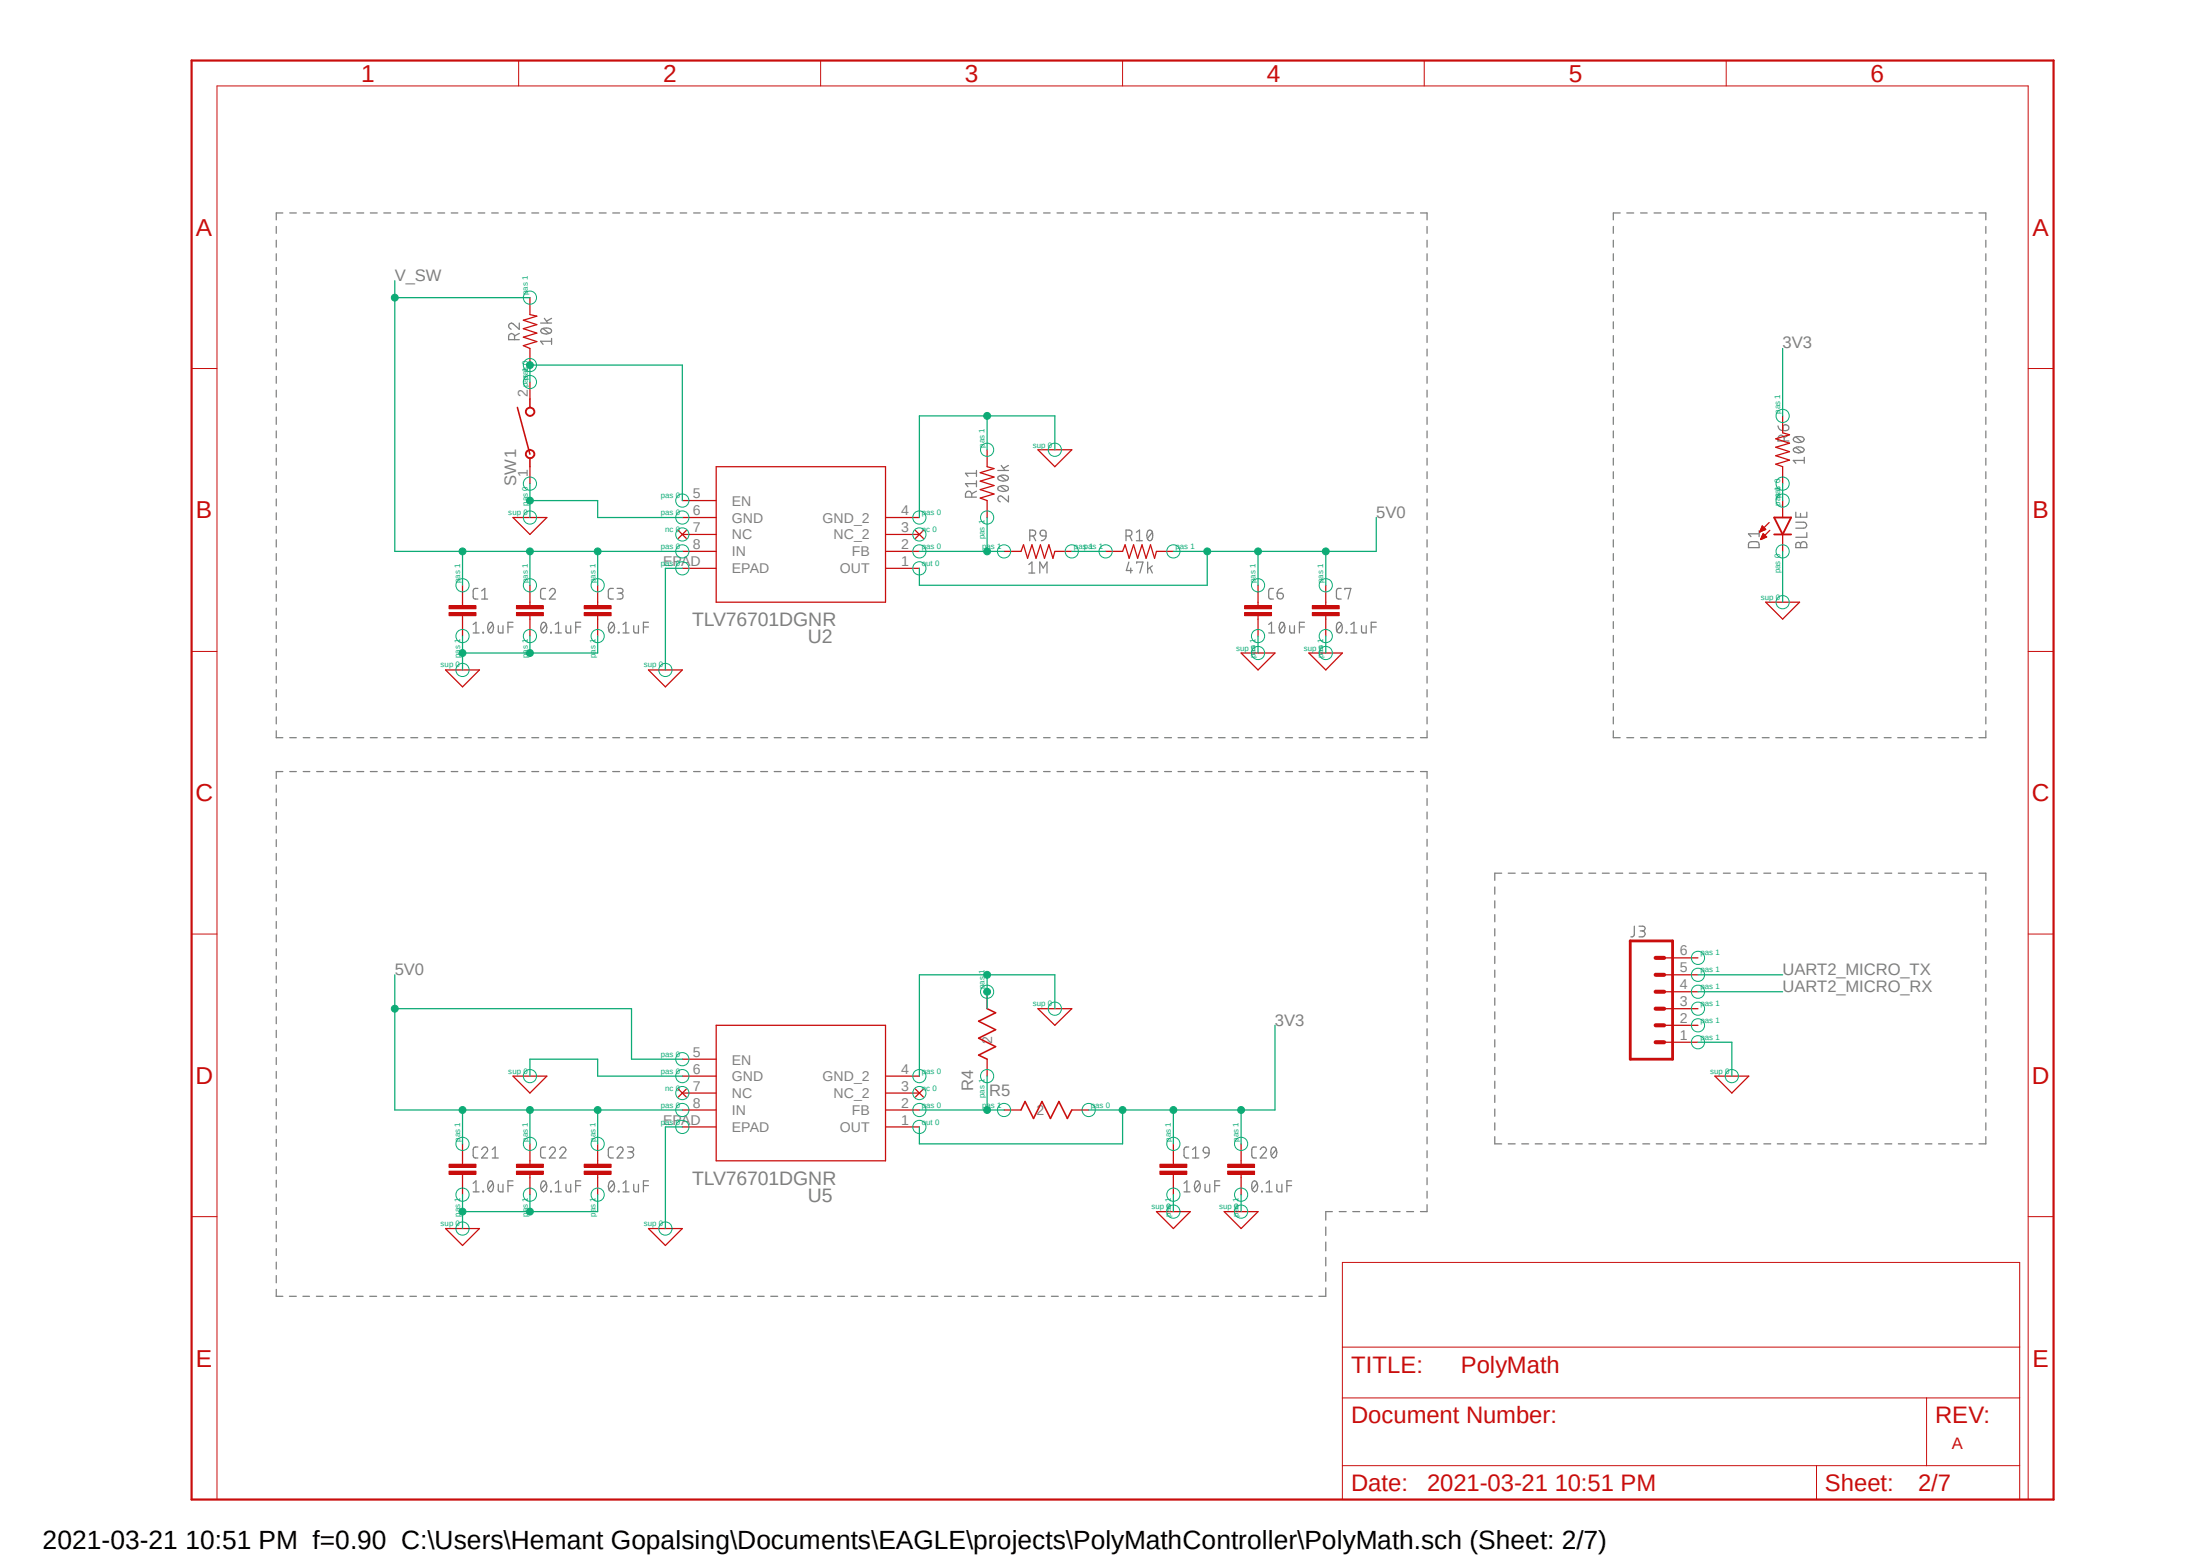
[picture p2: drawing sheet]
<svg xmlns="http://www.w3.org/2000/svg" width="297mm" height="210mm" viewBox="0 0 297 210" stroke-linecap="round" stroke-linejoin="round" font-family="sans-serif">
<path d="M25.4 7.9l252.2 195M277.6 7.9l-252.2 195" fill="none" stroke="#fff" stroke-width=".14"/>
<g fill="none" stroke="#808080" stroke-width=".17">
<path d="M69.5 45.8v-.4a.4 .4 0 0 0-.4-.4 .4 .4 0 0 0-.4 .4v.4h1.4M70.1 43.6v.8l-.8-.7a.41 .41 0 0 0-.6 .2 .41 .41 0 0 0 .3 .5M70.1 45l-.6 .3M73 43.6h1.5M73.2 44.4l.2-.1a.86 .86 0 0 1 1.1 .4 .86 .86 0 0 1-1.5 0zM73.3 44.4l.8 .6M73.5 43l.5 .6M74.5 46.1h-1.5l.3 .4M74.5 45.7v.8M74.5 43l-.7 .3M240 57.5a.65 .65 0 0 0 .7 .6M240.7 57.5a.4 .4 0 0 1 .7 0 .4 .4 0 0 1-.3 .6h-.4z"/>
<path d="M240.9 59.5v-.4a.42 .42 0 0 0-.4-.4 .42 .42 0 0 0-.5 .4v.4h1.5M241.5 58.7l-.6 .4M242.1 59.1a1.19 1.19 0 0 1 1.4 0l.1 .2a.86 .86 0 0 1-1.5 0zM242.4 59l.8 .6M64.5 79.4l-.5 .1a1.47 1.47 0 0 0-.1 1.2l.3 .2h.3M65 79.8l.4-.4v1.5M73.7 79.4l-.5 .1-.2 .3v.9l.7 .2M74.2 79.8a.41 .41 0 0 1 .5-.4 .41 .41 0 0 1 .2 .7l-.7 .8h.8M82.8 79.4l-.5 .1-.2 .3 .1 .9 .6 .2M83.3 79.4h.5a.32 .32 0 0 1 .3 .3 .32 .32 0 0 1-.3 .4h-.3M131.2 67.1v-.4a.43 .43 0 0 0-.4-.4 .43 .43 0 0 0-.5 .4v.4h1.5M131.8 66.3l-.6 .3"/>
<path d="M131.8 65.3h-1.5l.4 .4M131.8 63.5v.8M131.8 64.9v.8M131.8 63.9h-1.5l.4 .4M134.7 63.5h1.4M134.7 65.7h.2a1.14 1.14 0 0 1 1.2 0v.3a.67 .67 0 0 1-.9 .3l-.5-.2zM134.7 64.3a1.19 1.19 0 0 1 1.4 0v.2a.82 .82 0 0 1-1.4 0zM135 65.6l.8 .7M135 64.2l.8 .7M135.2 62.8l.5 .7M136.1 66.9v.8l-.8-.6a.39 .39 0 0 0-.6 .1 .39 .39 0 0 0 .3 .5M136.1 62.8l-.6 .4"/>
<path d="M138.9 76.2l.4-.3v1.4M138.9 77.3h.8M139 72.3h.4a.4 .4 0 0 0 .4-.4 .4 .4 0 0 0-.4-.4h-.4v1.5M139.5 72.3l.3 .7M140.4 77.3v-1.4l.4 .8 .6-.8v1.4M140.5 71.7a.42 .42 0 0 1 .4-.1 .42 .42 0 0 1 .3 .3v.4h-.5a.41 .41 0 0 1-.2-.6zM141.2 72.3a.65 .65 0 0 1-.6 .7M152 72.3h.4a.4 .4 0 0 0 .4-.4 .4 .4 0 0 0-.4-.4h-.4v1.5M152.4 75.9l-.3 1.1h.8M152.5 72.3l.3 .7M152.7 76.7v.6M153.4 71.8l.4-.3v1.5"/>
<path d="M153.4 73h.8M153.5 76v-.1h.8l-.4 1.4M154.9 71.7a.34 .34 0 0 1 .6 0l.1 .3a.83 .83 0 0 1-.4 1 .92 .92 0 0 1-.3-1.3zM154.9 75.9v1.4M155.2 76.6l.4 .7M155.6 76.4l-.7 .4M155.6 71.8l-.7 .9M171.9 79.4l-.5 .1a1.47 1.47 0 0 0-.1 1.2l.3 .2h.3M173.1 79.4a.65 .65 0 0 0-.7 .7M181.1 79.4l-.5 .1a1.47 1.47 0 0 0-.1 1.2l.2 .2h.4M181.6 79.6v-.2h.8l-.4 1.5M236.1 73.3a1.22 1.22 0 0 1 1.3 0l.1 .6h-1.4z"/>
<path d="M237.5 71.6v.8M237.5 72.1h-1.4l.3 .3M242.1 60.5a1.04 1.04 0 0 1 1.5 .2 .86 .86 0 0 1-1.5 0zM242.4 70.5h1.1a.4 .4 0 0 1 .4 .4 .4 .4 0 0 1-.4 .4h-1.1M242.4 69.1v.7h1.5v-.7M242.4 60.4l.8 .6M242.5 73.3a.33 .33 0 0 1 .3-.1 .33 .33 0 0 1 .3 .3 .43 .43 0 0 1 .4-.4 .43 .43 0 0 1 .4 .4v.4h-1.5zM243.1 69.3v.5M243.1 73.5v.4M243.6 62.1h-1.5l.3 .4M243.6 61.7v.8M243.9 71.9v.6h-1.5"/>
<path d="M63.9 85.4h.8M63.9 84.3l.4-.3v1.4M65 80.9h.8M65.2 85.3l.1 .1zM66.1 84h.2a.74 .74 0 0 1 .3 1l-.1 .3a.31 .31 0 0 1-.3 .1 .31 .31 0 0 1-.2-.1 1.12 1.12 0 0 1 .1-1.3zM66.5 84.3l-.6 .8M67.3 84.5v.7l.1 .2h.5v-.9M68.6 84.6h.7M69.3 84h-.7v1.4M73.2 84h.2a.82 .82 0 0 1 0 1.4 .57 .57 0 0 1-.4-.7zM73.7 84.3l-.6 .8M74.3 85.3l.1 .1z"/>
<path d="M75 85.4h.8M75 84.3l.4-.3v1.4M76.4 84.5v.7l.1 .2h.5v-.9M77.7 84.6h.7M78.4 84h-.7v1.4M82.4 84h.1a.82 .82 0 0 1 0 1.4 .57 .57 0 0 1-.4-.7zM82.9 84.3l-.7 .8M83.5 85.3l.1 .1zM83.7 80.1a.4 .4 0 0 1 .4 .4 .4 .4 0 0 1-.4 .4h-.4M84.1 85.4h.8M84.1 84.3l.4-.3v1.4M85.6 84.5v.7l.1 .2h.5v-.9"/>
<path d="M86.9 84.6h.6M87.5 84h-.6v1.4M171.3 84.3l.4-.3v1.4M171.3 85.4h.8M172.4 80.1h.5a.42 .42 0 0 1 .4 .4 .42 .42 0 0 1-.5 .4 .42 .42 0 0 1-.4-.4zM172.9 84h.2a.7 .7 0 0 1 .3 1l-.1 .4h-.2a.59 .59 0 0 1-.4-.7zM173.4 84.3l-.6 .8M174.1 84.5v.7l.1 .2h.6v-.9M175.4 84.6h.7M176.1 84h-.7v1.4M180.6 84h.2a.82 .82 0 0 1 0 1.4h-.2a1.19 1.19 0 0 1 0-1.4zM181.1 84.3l-.6 .8"/>
<path d="M181.7 85.3l.1 .1zM182.4 85.4h.8M182.4 84.3l.4-.3v1.4M183.8 84.5v.7l.1 .2h.5v-.9M185.1 84.6h.7M185.8 84h-.7v1.4M220.6 125v1.2a.37 .37 0 0 1-.4 .2M221.3 125h.5l.2 .1a.34 .34 0 0 1-.2 .5h-.4M221.7 125.6a.4 .4 0 0 1 .4 .4 .4 .4 0 0 1-.4 .4h-.4M63.9 159.7l.4-.3v1.5M64.5 154.8l-.5 .1a1.47 1.47 0 0 0-.1 1.2l.1 .2h.5M65 155.2a.41 .41 0 0 1 .6-.4 .41 .41 0 0 1 .1 .6l-.7 .9h.8"/>
<path d="M66.1 159.4h.2a.77 .77 0 0 1 .3 1l-.2 .4-.1 .1a.93 .93 0 0 1-.2-1.5zM66.5 156.3h.8M66.5 155.2l.3-.4v1.5M66.5 159.7l-.6 .8M67.3 159.9v.7l.2 .3h.4v-1M69.3 159.4h-.7v1.5M73.2 159.4h.2a.86 .86 0 0 1 0 1.5 .93 .93 0 0 1-.2-1.5zM73.7 154.8l-.5 .1-.2 .3v.9l.2 .2h.5M73.7 159.7l-.6 .8M74.2 155.2a.41 .41 0 0 1 .5-.4 .41 .41 0 0 1 .2 .6l-.7 .9h.8M75 159.7l.4-.3v1.5M75.6 155.2a.41 .41 0 0 1 .5-.4 .41 .41 0 0 1 .2 .6l-.7 .9h.8"/>
<path d="M76.4 159.9v.7l.3 .3h.3v-1M78.4 159.4h-.7v1.5M82.4 159.4h.1a.86 .86 0 0 1 0 1.5 .93 .93 0 0 1-.1-1.5zM82.8 154.8l-.5 .1-.2 .3 .1 .9 .1 .2h.5M82.9 159.7l-.7 .8M83.3 155.2a.41 .41 0 0 1 .5-.4 .41 .41 0 0 1 .3 .5l-.8 1h.8M84.1 159.7l.4-.3v1.5M84.7 154.8h.5a.32 .32 0 0 1 .4 .3 .32 .32 0 0 1-.4 .3h-.3M85.1 155.4a.42 .42 0 0 1 .5 .5 .42 .42 0 0 1-.5 .4h-.4M85.6 159.9v.7l.2 .3h.4v-1M87.5 159.4h-.6v1.5M159.9 159.7l.3-.3v1.5"/>
<path d="M160.5 154.8l-.5 .1-.1 .3v.9l.2 .2h.4M161 156.3h.8M161 155.2l.4-.4v1.5M161.5 159.4h.2a.77 .77 0 0 1 .3 1l-.2 .4-.1 .1a.96 .96 0 0 1-.2-1.5zM162 159.7l-.7 .8M162.6 154.9a.42 .42 0 0 1 .6 .3v.4h-.6a.45 .45 0 0 1 0-.7zM162.7 159.9v.7l.2 .3h.4v-1M163.2 155.6a.74 .74 0 0 1-.6 .7M164.7 159.4h-.7v1.5M169.2 159.4h.2a.86 .86 0 0 1 0 1.5 .93 .93 0 0 1-.2-1.5zM169.6 154.8l-.5 .1a1.47 1.47 0 0 0-.1 1.2l.1 .2h.5M169.7 159.7l-.6 .8"/>
<path d="M170.1 155.2a.41 .41 0 0 1 .6-.4 .41 .41 0 0 1 .2 .6l-.8 .9h.9M170.9 159.7l.5-.3v1.5M171.8 154.9l.2-.1a.86 .86 0 0 1 0 1.5 .93 .93 0 0 1-.2-1.4zM172.3 155.2l-.6 .8M172.4 159.9v.7l.2 .3h.5v-1M174.4 159.4h-.7v1.5M63.9 160.9h.8M65.2 160.8l.1 .1zM68.6 160h.7M74.3 160.8l.1 .1zM75 160.9h.8M77.7 160h.7"/>
<path d="M83.5 160.8l.1 .1zM84.1 160.9h.8M86.9 160h.6M159.9 160.9h.8M164 160h.7M170.3 160.8l.1 .1zM170.9 160.9h.8M173.7 160h.7"/>
</g>
<g fill="none" stroke="#c90d0c" stroke-width=".17">
<path d="M71.5 40.2v2.3l1 .2-1.8 .5 1.8 .6-1.8 .6 1.8 .6-1.8 .5 1.8 .6-1.8 .6 .8 .3v2.3M71.5 51.6v2.2M240.7 56.1v2.3l.9 .3-1.9 .5 1.9 .6-1.9 .6 1.9 .6-1.9 .5 1.9 .6-1.9 .6 1 .3v2.3M62.4 79v2.7M69.3 69.8h4.5l-2.3 2.3zM71.5 63v2.3M71.5 79v2.7M80.7 79v2.7M91.6 71.6l1.1 1.1M92.1 76.7h4.6M92.1 74.4h4.6M92.1 72.1h4.6"/>
<path d="M92.1 69.8h4.6M92.1 67.6h4.6M92.7 71.6l-1.1 1.1M96.7 63h22.8v18.3h-22.8zM119.5 76.7h4.6M119.5 74.4h4.6M119.5 72.1h4.6M119.5 69.8h4.6M123.6 71.6l1.1 1.1M124.7 71.6l-1.1 1.1M133.3 60.7v2.3l.9 .2-1.9 .6 1.9 .6-1.9 .5 1.9 .6-1.9 .6 1.9 .6-1.9 .5 1 .4v2.2M135.6 74.4h2.2l.4-.9 .5 1.9 .6-1.9 .6 1.9 .6-1.9 .5 1.9 .6-1.9 .6 1.9 .2-1h2.3"/>
<path d="M140.1 60.7h4.6l-2.3 2.3zM149.3 74.4h2.3l.3-.9 .5 1.9 .6-1.9 .6 1.9 .6-1.9 .5 1.9 .6-1.9 .6 1.9 .2-1h2.3M169.8 79v2.7M179 79v2.7M237.6 71.8h.1M237.6 71.7h.2M237.7 71.6h.3M237.7 71.5h.4M237.7 71.5h.6M237.7 72.8h.1M237.7 71.4h.6M237.7 72.7h.2"/>
<path d="M237.7 72.7h.4M237.8 71.3h.5M237.8 72.6h.5M237.8 71.2h.4M237.8 71.2h.3M237.8 72.5h.6M237.9 71.1h.1M237.9 72.4h.6M237.9 72.4h.5M237.9 71l.5 .5-.8 .3zM237.9 71h.1M237.9 72.3h.4"/>
<path d="M238 72.2h.2M238 72.1h.2M238 72.1h.1M238 72.1l.5 .4-.8 .3zM238.8 70.5l-1.2 1.3M238.9 71.6l-1.2 1.2M240.7 67.6v2.2M240.7 72.1v2.3M60.2 90.4h4.5l-2.3 2.3zM62.4 83.1v2.8M71.5 83.1v2.8M80.7 83.1v2.8"/>
<path d="M87.5 90.4h4.6l-2.3 2.3zM167.6 88.1h4.5l-2.3 2.3zM169.8 83.1v2.8M176.7 88.1h4.5l-2.2 2.3zM179 83.1v2.8M238.4 81.3h4.6l-2.3 2.3zM96.7 138.4h22.8v18.3h-22.8zM133.3 133.9v2.2M140.1 136.1h4.6l-2.3 2.3zM224.7 138.4h4.5M224.7 136.1h4.5M224.7 133.9h4.5"/>
<path d="M224.7 131.6h4.5M224.7 129.3h4.5M62.4 154.4v2.7M62.4 158.5v2.7M69.3 145.2h4.5l-2.3 2.3zM71.5 154.4v2.7M71.5 158.5v2.7M80.7 154.4v2.7M80.7 158.5v2.7M91.6 147l1.1 1.1M92.1 145.2h4.6M92.1 152.1h4.6"/>
<path d="M92.1 149.8h4.6M92.1 147.5h4.6M92.1 143h4.6M92.7 147l-1.1 1.1M119.5 145.2h4.6M119.5 152.1h4.6M119.5 149.8h4.6M119.5 147.5h4.6M123.6 147l1.1 1.1M124.7 147l-1.1 1.1M133.3 143v2.2M135.6 149.8h2.2"/>
<path d="M144.7 149.8h2.3M158.4 154.4v2.7M158.4 158.5v2.7M167.6 154.4v2.7M167.6 158.5v2.7M224.7 140.7h4.5M231.5 145.2h4.6l-2.3 2.3zM60.2 165.8h4.5l-2.3 2.3zM87.5 165.8h4.6l-2.3 2.3zM156.1 163.5h4.6l-2.3 2.3zM165.3 163.5h4.5l-2.2 2.3z"/>
</g>
<g fill="none" stroke="#c90d0c" stroke-width=".25">
<path d="M239.5 69.8h2.3l-1.1 2.3zM239.5 72.1h2.3"/>
<circle cx="71.6" cy="55.6" r=".57"/>
<circle cx="71.6" cy="61.3" r=".58"/>
</g>
<path d="M69.8 55l1.7 6.3M71.5 53.8v1.2M71.5 61.8v1.2M133.3 136.1l1.1 .6-2.3 1.1 2.3 1.2-2.3 1.1 2.3 1.2-2.3 1.1 1.2 .6M137.8 149.8l.6-1.1 1.1 2.3 1.2-2.3 1.1 2.3 1.2-2.3 1.1 2.3 .6-1.2" fill="none" stroke="#c90d0c" stroke-width=".21"/>
<path d="M25.9 8.2h251.3v194.2h-251.3z" fill="none" stroke="#c90d0c" stroke-width=".3"/>
<g fill="none" stroke="#c90d0c" stroke-width=".14">
<path d="M70 8.2v3.4M110.8 8.2v3.4M151.6 8.2v3.4M192.3 8.2v3.4M233 8.2v3.4M25.9 49.7h3.4M273.8 49.7h3.4M25.9 87.9h3.4M60.6 82.7h3.7v.4h-3.7zM60.6 81.7h3.7v.5h-3.7zM69.7 82.7h3.7v.4h-3.7zM69.7 81.7h3.7v.5h-3.7z"/>
<path d="M78.9 82.7h3.6v.4h-3.6zM78.9 81.7h3.6v.5h-3.6zM168 82.7h3.7v.4h-3.7zM168 81.7h3.7v.5h-3.7zM177.2 82.7h3.6v.4h-3.6zM177.2 81.7h3.6v.5h-3.6zM273.8 87.9h3.4M25.9 126.1h3.4M273.8 126.1h3.4M60.6 158.1h3.7v.4h-3.7zM60.6 157.1h3.7v.5h-3.7zM69.7 158.1h3.7v.4h-3.7z"/>
<path d="M69.7 157.1h3.7v.5h-3.7zM78.9 158.1h3.6v.4h-3.6zM78.9 157.1h3.6v.5h-3.6zM156.6 158.1h3.6v.4h-3.6zM156.6 157.1h3.6v.5h-3.6zM165.7 158.1h3.7v.4h-3.7zM165.7 157.1h3.7v.5h-3.7zM25.9 164.2h3.4M181.2 170.4h91.5v32h-91.5zM273.8 164.2h3.4M181.2 188.7h91.5M181.2 197.8h91.5"/>
<path d="M181.2 181.8h91.5M245.2 197.8v4.6M260.1 188.7v9.1M29.3 202.4v-190.8h244.5v190.8"/>
</g>
<g fill="none" stroke="#c90d0c" stroke-width=".42">
<path d="M60.6 82.9h3.7M60.6 82h3.7M69.7 82.9h3.7M69.7 82h3.7M78.9 82.9h3.6M78.9 82h3.6M168 82.9h3.7M168 82h3.7M177.2 82.9h3.6M177.2 82h3.6M60.6 158.3h3.7M60.6 157.4h3.7"/>
<path d="M69.7 158.3h3.7M69.7 157.4h3.7M78.9 158.3h3.6M78.9 157.4h3.6M156.6 158.3h3.6M156.6 157.4h3.6M165.7 158.3h3.7M165.7 157.4h3.7"/>
</g>
<path d="M220.1 127h5.7v16h-5.7z" fill="none" stroke="#c90d0c" stroke-width=".38"/>
<path d="M223.5 136.1h1.2M223.5 138.4h1.2M223.5 131.6h1.2M223.5 133.9h1.2M223.5 129.3h1.2M223.5 140.7h1.2" fill="none" stroke="#c90d0c" stroke-width=".55"/>
<g fill="none" stroke="#0dab76" stroke-width=".14">
<circle cx="71.5" cy="49.3" r=".89"/>
<circle cx="71.5" cy="51.6" r=".89"/>
<circle cx="71.5" cy="40.2" r=".89"/>
<circle cx="240.7" cy="56.1" r=".89"/>
<circle cx="62.4" cy="79" r=".89"/>
<circle cx="71.5" cy="65.3" r=".89"/>
<circle cx="71.5" cy="79" r=".89"/>
<circle cx="71.5" cy="69.8" r=".89"/>
<circle cx="80.7" cy="79" r=".89"/>
<circle cx="92.1" cy="69.8" r=".89"/>
<circle cx="92.1" cy="74.4" r=".89"/>
<circle cx="92.1" cy="76.7" r=".89"/>
<circle cx="92.1" cy="72.1" r=".89"/>
<circle cx="92.1" cy="67.6" r=".89"/>
<circle cx="124.1" cy="76.7" r=".89"/>
<circle cx="124.1" cy="74.4" r=".89"/>
<circle cx="124.1" cy="72.1" r=".89"/>
<circle cx="124.1" cy="69.8" r=".89"/>
<circle cx="133.3" cy="60.7" r=".89"/>
<circle cx="133.3" cy="69.8" r=".89"/>
<circle cx="135.5" cy="74.4" r=".89"/>
<circle cx="142.4" cy="60.7" r=".89"/>
<circle cx="144.7" cy="74.4" r=".89"/>
<circle cx="149.3" cy="74.4" r=".89"/>
<circle cx="158.4" cy="74.4" r=".89"/>
<circle cx="169.8" cy="79" r=".89"/>
<circle cx="179" cy="79" r=".89"/>
<circle cx="240.7" cy="74.4" r=".89"/>
<circle cx="240.7" cy="67.6" r=".89"/>
<circle cx="240.7" cy="65.3" r=".89"/>
<circle cx="62.4" cy="85.9" r=".89"/>
<circle cx="62.4" cy="90.4" r=".89"/>
<circle cx="71.5" cy="85.9" r=".89"/>
<circle cx="80.7" cy="85.9" r=".89"/>
<circle cx="89.8" cy="90.4" r=".89"/>
<circle cx="169.8" cy="85.9" r=".89"/>
<circle cx="169.8" cy="88.1" r=".89"/>
<circle cx="179" cy="88.1" r=".89"/>
<circle cx="179" cy="85.9" r=".89"/>
<circle cx="240.7" cy="81.3" r=".89"/>
<circle cx="133.3" cy="133.9" r=".89"/>
<circle cx="142.4" cy="136.1" r=".89"/>
<circle cx="229.2" cy="138.4" r=".89"/>
<circle cx="229.2" cy="129.3" r=".89"/>
<circle cx="229.2" cy="136.1" r=".89"/>
<circle cx="229.2" cy="133.9" r=".89"/>
<circle cx="229.2" cy="131.6" r=".89"/>
<circle cx="62.4" cy="154.4" r=".89"/>
<circle cx="71.5" cy="145.2" r=".89"/>
<circle cx="71.5" cy="154.4" r=".89"/>
<circle cx="80.7" cy="154.4" r=".89"/>
<circle cx="92.1" cy="145.2" r=".89"/>
<circle cx="92.1" cy="143" r=".89"/>
<circle cx="92.1" cy="149.8" r=".89"/>
<circle cx="92.1" cy="152.1" r=".89"/>
<circle cx="92.1" cy="147.5" r=".89"/>
<circle cx="124.1" cy="145.2" r=".89"/>
<circle cx="124.1" cy="149.8" r=".89"/>
<circle cx="124.1" cy="147.5" r=".89"/>
<circle cx="124.1" cy="152.1" r=".89"/>
<circle cx="133.3" cy="145.2" r=".89"/>
<circle cx="135.5" cy="149.8" r=".89"/>
<circle cx="147" cy="149.8" r=".89"/>
<circle cx="158.4" cy="154.4" r=".89"/>
<circle cx="167.6" cy="154.4" r=".89"/>
<circle cx="229.2" cy="140.7" r=".89"/>
<circle cx="233.8" cy="145.2" r=".89"/>
<circle cx="62.4" cy="161.2" r=".89"/>
<circle cx="62.4" cy="165.8" r=".89"/>
<circle cx="71.5" cy="161.2" r=".89"/>
<circle cx="80.7" cy="161.2" r=".89"/>
<circle cx="89.8" cy="165.8" r=".89"/>
<circle cx="158.4" cy="161.2" r=".89"/>
<circle cx="158.4" cy="163.5" r=".89"/>
<circle cx="167.6" cy="163.5" r=".89"/>
<circle cx="167.6" cy="161.2" r=".89"/>
</g>
<path d="M62.4 85.9v4.5M71.5 85.9v2.2h-9.1" fill="none" stroke="#0dab76" stroke-width=".17"/>
<circle cx="62.4" cy="88.1" r=".46" fill="#0dab76"/>
<circle cx="62.4" cy="88.1" r=".46" fill="none" stroke="#0dab76" stroke-width=".14"/>
<path d="M80.7 85.9v2.2h-9.2" fill="none" stroke="#0dab76" stroke-width=".17"/>
<circle cx="71.5" cy="88.1" r=".46" fill="#0dab76"/>
<circle cx="71.5" cy="88.1" r=".46" fill="none" stroke="#0dab76" stroke-width=".14"/>
<path d="M71.5 67.6h9.2v2.2h11.4M71.5 65.3v4.5" fill="none" stroke="#0dab76" stroke-width=".17"/>
<circle cx="71.5" cy="67.6" r=".46" fill="#0dab76"/>
<circle cx="71.5" cy="67.6" r=".46" fill="none" stroke="#0dab76" stroke-width=".14"/>
<path d="M142.4 60.7v-4.6h-18.3v13.7" fill="none" stroke="#0dab76" stroke-width=".17"/>
<circle cx="133.3" cy="56.1" r=".46" fill="#0dab76"/>
<circle cx="133.3" cy="56.1" r=".46" fill="none" stroke="#0dab76" stroke-width=".14"/>
<path d="M133.3 56.1v4.6M92.1 76.7h-2.3v13.7M240.7 74.4v6.9M169.8 85.9v2.2M179 85.9v2.2M229.2 140.7h4.6v4.5M62.4 161.2v4.6M71.5 161.2v2.3h-9.1" fill="none" stroke="#0dab76" stroke-width=".17"/>
<circle cx="62.4" cy="163.5" r=".46" fill="#0dab76"/>
<circle cx="62.4" cy="163.5" r=".46" fill="none" stroke="#0dab76" stroke-width=".14"/>
<path d="M80.7 161.2v2.3h-9.2" fill="none" stroke="#0dab76" stroke-width=".17"/>
<circle cx="71.5" cy="163.5" r=".46" fill="#0dab76"/>
<circle cx="71.5" cy="163.5" r=".46" fill="none" stroke="#0dab76" stroke-width=".14"/>
<path d="M142.4 136.1v-4.5h-18.3v13.6M71.5 145.2v-2.2h9.2v2.2h11.4" fill="none" stroke="#0dab76" stroke-width=".17"/>
<circle cx="133.3" cy="131.6" r=".46" fill="#0dab76"/>
<circle cx="133.3" cy="131.6" r=".46" fill="none" stroke="#0dab76" stroke-width=".14"/>
<path d="M133.3 131.6v4.5" fill="none" stroke="#0dab76" stroke-width=".17"/>
<circle cx="133.3" cy="133.9" r=".46" fill="#0dab76"/>
<circle cx="133.3" cy="133.9" r=".46" fill="none" stroke="#0dab76" stroke-width=".14"/>
<path d="M71.5 74.4v4.6M92.1 74.4h-29.7v4.6M92.1 152.1h-2.3v13.7M158.4 161.2v2.3M167.6 161.2v2.3" fill="none" stroke="#0dab76" stroke-width=".17"/>
<circle cx="71.5" cy="74.4" r=".46" fill="#0dab76"/>
<circle cx="71.5" cy="74.4" r=".46" fill="none" stroke="#0dab76" stroke-width=".14"/>
<path d="M80.7 74.4v4.6" fill="none" stroke="#0dab76" stroke-width=".17"/>
<circle cx="80.7" cy="74.4" r=".46" fill="#0dab76"/>
<circle cx="80.7" cy="74.4" r=".46" fill="none" stroke="#0dab76" stroke-width=".14"/>
<path d="M53.3 37.9v36.5h9.1" fill="none" stroke="#0dab76" stroke-width=".17"/>
<circle cx="62.4" cy="74.4" r=".46" fill="#0dab76"/>
<circle cx="62.4" cy="74.4" r=".46" fill="none" stroke="#0dab76" stroke-width=".14"/>
<path d="M53.3 40.2h18.2" fill="none" stroke="#0dab76" stroke-width=".17"/>
<circle cx="53.3" cy="40.2" r=".46" fill="#0dab76"/>
<circle cx="53.3" cy="40.2" r=".46" fill="none" stroke="#0dab76" stroke-width=".14"/>
<path d="M71.5 51.6v-2.3h20.6v18.3" fill="none" stroke="#0dab76" stroke-width=".17"/>
<circle cx="71.5" cy="49.3" r=".46" fill="#0dab76"/>
<circle cx="71.5" cy="49.3" r=".46" fill="none" stroke="#0dab76" stroke-width=".14"/>
<path d="M124.1 74.4h11.5M133.3 69.8v4.6" fill="none" stroke="#0dab76" stroke-width=".17"/>
<circle cx="133.3" cy="74.4" r=".46" fill="#0dab76"/>
<circle cx="133.3" cy="74.4" r=".46" fill="none" stroke="#0dab76" stroke-width=".14"/>
<path d="M158.4 74.4h11.4M163 74.4v4.6h-38.9v-2.3" fill="none" stroke="#0dab76" stroke-width=".17"/>
<circle cx="163" cy="74.4" r=".46" fill="#0dab76"/>
<circle cx="163" cy="74.4" r=".46" fill="none" stroke="#0dab76" stroke-width=".14"/>
<path d="M179 74.4v4.6M185.8 69.8v4.6h-16" fill="none" stroke="#0dab76" stroke-width=".17"/>
<circle cx="179" cy="74.4" r=".46" fill="#0dab76"/>
<circle cx="179" cy="74.4" r=".46" fill="none" stroke="#0dab76" stroke-width=".14"/>
<path d="M169.8 74.4v4.6" fill="none" stroke="#0dab76" stroke-width=".17"/>
<circle cx="169.8" cy="74.4" r=".46" fill="#0dab76"/>
<circle cx="169.8" cy="74.4" r=".46" fill="none" stroke="#0dab76" stroke-width=".14"/>
<path d="M53.3 131.6v18.2h18.2v4.6M62.4 149.8v4.6" fill="none" stroke="#0dab76" stroke-width=".17"/>
<circle cx="62.4" cy="149.8" r=".46" fill="#0dab76"/>
<circle cx="62.4" cy="149.8" r=".46" fill="none" stroke="#0dab76" stroke-width=".14"/>
<path d="M71.5 149.8h9.2v4.6" fill="none" stroke="#0dab76" stroke-width=".17"/>
<circle cx="71.5" cy="149.8" r=".46" fill="#0dab76"/>
<circle cx="71.5" cy="149.8" r=".46" fill="none" stroke="#0dab76" stroke-width=".14"/>
<path d="M80.7 149.8h11.4" fill="none" stroke="#0dab76" stroke-width=".17"/>
<circle cx="80.7" cy="149.8" r=".46" fill="#0dab76"/>
<circle cx="80.7" cy="149.8" r=".46" fill="none" stroke="#0dab76" stroke-width=".14"/>
<path d="M53.3 136.1h32v6.9h6.8" fill="none" stroke="#0dab76" stroke-width=".17"/>
<circle cx="53.3" cy="136.1" r=".46" fill="#0dab76"/>
<circle cx="53.3" cy="136.1" r=".46" fill="none" stroke="#0dab76" stroke-width=".14"/>
<path d="M144.7 74.4h4.6M240.7 65.3v2.3M229.2 133.9h11.5M124.1 149.8h11.5" fill="none" stroke="#0dab76" stroke-width=".17"/>
<circle cx="133.3" cy="149.8" r=".46" fill="#0dab76"/>
<circle cx="133.3" cy="149.8" r=".46" fill="none" stroke="#0dab76" stroke-width=".14"/>
<path d="M172.1 138.4v11.4h-25.1M133.3 145.2v4.6M167.6 149.8v4.6" fill="none" stroke="#0dab76" stroke-width=".17"/>
<circle cx="167.6" cy="149.8" r=".46" fill="#0dab76"/>
<circle cx="167.6" cy="149.8" r=".46" fill="none" stroke="#0dab76" stroke-width=".14"/>
<path d="M158.4 149.8v4.6" fill="none" stroke="#0dab76" stroke-width=".17"/>
<circle cx="158.4" cy="149.8" r=".46" fill="#0dab76"/>
<circle cx="158.4" cy="149.8" r=".46" fill="none" stroke="#0dab76" stroke-width=".14"/>
<path d="M151.6 149.8v4.6h-27.5v-2.3" fill="none" stroke="#0dab76" stroke-width=".17"/>
<circle cx="151.6" cy="149.8" r=".46" fill="#0dab76"/>
<circle cx="151.6" cy="149.8" r=".46" fill="none" stroke="#0dab76" stroke-width=".14"/>
<path d="M240.7 47v9.1M229.2 131.6h11.5" fill="none" stroke="#0dab76" stroke-width=".17"/>
<g fill="none" stroke="#808080" stroke-width=".17">
<path d="M37.3 30.6v.9M37.3 32.4v1M37.3 34.2v1M37.3 36.1v.9M37.3 37.9v1M37.3 39.8v.9M38.2 28.7h-.9v1M39.1 28.7h.9M40.9 28.7h.9M42.8 28.7h.8M44.5 28.7h1M46.4 28.7h.9"/>
<path d="M48.2 28.7h.9M50 28.7h.9M51.8 28.7h.9M53.6 28.7h1M55.5 28.7h.9M57.3 28.7h.9M59.1 28.7h.9M60.9 28.7h.9M62.7 28.7h.9M64.6 28.7h.8M66.4 28.7h.9M68.2 28.7h.9"/>
<path d="M70 28.7h.9M71.8 28.7h.9M73.6 28.7h.9M75.4 28.7h1M77.3 28.7h.9M79.1 28.7h.9M80.9 28.7h.9M82.7 28.7h1M84.5 28.7h1M86.4 28.7h.9M88.2 28.7h.9M90 28.7h.9"/>
<path d="M91.8 28.7h.9M93.6 28.7h.9M95.4 28.7h1M97.2 28.7h1M99.1 28.7h.9M100.9 28.7h.9M102.7 28.7h.9M104.5 28.7h1M106.3 28.7h1M108.2 28.7h.9M110 28.7h.9M111.8 28.7h.9"/>
<path d="M113.6 28.7h.9M115.4 28.7h.9M117.3 28.7h.9M119.1 28.7h.9M120.9 28.7h.9M122.7 28.7h.9M124.5 28.7h.9M126.3 28.7h1M128.1 28.7h1M130 28.7h.9M131.8 28.7h.9M133.6 28.7h.9"/>
<path d="M135.4 28.7h1M137.2 28.7h1M139.1 28.7h.9M140.9 28.7h.9M142.7 28.7h.9M144.5 28.7h.9M146.3 28.7h.9M148.1 28.7h1M149.9 28.7h1M151.8 28.7h.9M153.6 28.7h.9M155.4 28.7h.9"/>
<path d="M157.2 28.7h1M159 28.7h1M160.9 28.7h.9M162.7 28.7h.9M164.5 28.7h.9M166.3 28.7h.9M168.1 28.7h.9M170 28.7h.9M171.7 28.7h1M173.6 28.7h.9M175.4 28.7h.9M177.2 28.7h.9"/>
<path d="M179 28.7h1M180.8 28.7h1M182.7 28.7h.9M184.5 28.7h.9M186.3 28.7h.9M188.1 28.7h1M189.9 28.7h.9M191.8 28.7h.9v1M192.7 30.6v.9M192.7 32.4v1M192.7 34.2v1M192.7 36.1v.9"/>
<path d="M192.7 37.9v1M192.7 39.8v.9M217.8 30.6v.9M217.8 32.4v1M217.8 34.2v1M217.8 36.1v.9M217.8 37.9v1M217.8 39.8v.9M218.7 28.7h-.9v1M219.6 28.7h1M221.5 28.7h.9M223.3 28.7h.9"/>
<path d="M225.1 28.7h1M226.9 28.7h1M228.8 28.7h.9M230.6 28.7h.9M232.5 28.7h.8M234.3 28.7h.9M236.1 28.7h.9M237.9 28.7h.9M239.7 28.7h1M241.6 28.7h.9M243.4 28.7h.9M245.2 28.7h1"/>
<path d="M247.1 28.7h.9M248.9 28.7h.9M250.7 28.7h.9M252.5 28.7h.9M254.4 28.7h.9M256.2 28.7h.9M258 28.7h1M259.8 28.7h1M261.7 28.7h.9M263.5 28.7h.9M265.3 28.7h1M267.2 28.7h.9v1"/>
<path d="M268.1 30.6v.9M268.1 32.4v1M268.1 34.2v1M268.1 36.1v.9M268.1 37.9v1M268.1 39.8v.9M37.3 41.6v.9M37.3 43.4v1M37.3 45.3v.9M37.3 47.1v.9M37.3 49v.9M37.3 50.8v.9"/>
<path d="M37.3 52.7v.9M37.3 54.5v.9M37.3 56.3v1M37.3 58.2v.9M37.3 60v1M192.7 41.6v.9M192.7 43.4v1M192.7 45.3v.9M192.7 47.1v.9M192.7 49v.9M192.7 50.8v.9M192.7 52.7v.9"/>
<path d="M192.7 54.5v.9M192.7 56.3v1M192.7 58.2v.9M192.7 60v1M217.8 41.6v.9M217.8 43.4v1M217.8 45.3v.9M217.8 47.1v.9M217.8 49v.9M217.8 50.8v.9M217.8 52.7v.9M217.8 54.5v.9"/>
<path d="M217.8 56.3v1M217.8 58.2v.9M217.8 60v1M268.1 41.6v.9M268.1 43.4v1M268.1 45.3v.9M268.1 47.1v.9M268.1 49v.9M268.1 50.8v.9M268.1 52.7v.9M268.1 54.5v.9M268.1 56.3v1"/>
<path d="M268.1 58.2v.9M268.1 60v1M37.3 61.8v1M37.3 63.7v.9M37.3 65.5v1M37.3 67.4v.9M37.3 69.2v.9M37.3 71v1M37.3 72.9v.9M37.3 74.7v.9M37.3 76.5v1M37.3 78.4v.9"/>
<path d="M192.7 61.8v1M192.7 63.7v.9M192.7 65.5v1M192.7 67.4v.9M192.7 69.2v.9M192.7 71v1M192.7 72.9v.9M192.7 74.7v.9M192.7 76.5v1M192.7 78.4v.9M217.8 61.8v1M217.8 63.7v.9"/>
<path d="M217.8 65.5v1M217.8 67.4v.9M217.8 69.2v.9M217.8 71v1M217.8 72.9v.9M217.8 74.7v.9M217.8 76.5v1M217.8 78.4v.9M268.1 61.8v1M268.1 63.7v.9M268.1 65.5v1M268.1 67.4v.9"/>
<path d="M268.1 69.2v.9M268.1 71v1M268.1 72.9v.9M268.1 74.7v.9M268.1 76.5v1M268.1 78.4v.9M37.3 98.6v1h.9M37.3 80.2v1M37.3 82.1v.9M37.3 83.9v.9M37.3 85.8v.9M37.3 87.6v.9"/>
<path d="M37.3 89.4v1M37.3 91.3v.9M37.3 93.1v1M37.3 95v.9M37.3 96.8v.9M39.1 99.6h.9M40.9 99.6h.9M42.8 99.6h.8M44.5 99.6h1M46.4 99.6h.9M48.2 99.6h.9M50 99.6h.9"/>
<path d="M51.8 99.6h.9M53.6 99.6h1M55.5 99.6h.9M57.3 99.6h.9M59.1 99.6h.9M60.9 99.6h.9M62.7 99.6h.9M64.6 99.6h.8M66.4 99.6h.9M68.2 99.6h.9M70 99.6h.9M71.8 99.6h.9"/>
<path d="M73.6 99.6h.9M75.4 99.6h1M77.3 99.6h.9M79.1 99.6h.9M80.9 99.6h.9M82.7 99.6h1M84.5 99.6h1M86.4 99.6h.9M88.2 99.6h.9M90 99.6h.9M91.8 99.6h.9M93.6 99.6h.9"/>
<path d="M95.4 99.6h1M97.2 99.6h1M99.1 99.6h.9M100.9 99.6h.9M102.7 99.6h.9M104.5 99.6h1M106.3 99.6h1M108.2 99.6h.9M110 99.6h.9M111.8 99.6h.9M113.6 99.6h.9M115.4 99.6h.9"/>
<path d="M117.3 99.6h.9M119.1 99.6h.9M120.9 99.6h.9M122.7 99.6h.9M124.5 99.6h.9M126.3 99.6h1M128.1 99.6h1M130 99.6h.9M131.8 99.6h.9M133.6 99.6h.9M135.4 99.6h1M137.2 99.6h1"/>
<path d="M139.1 99.6h.9M140.9 99.6h.9M142.7 99.6h.9M144.5 99.6h.9M146.3 99.6h.9M148.1 99.6h1M149.9 99.6h1M151.8 99.6h.9M153.6 99.6h.9M155.4 99.6h.9M157.2 99.6h1M159 99.6h1"/>
<path d="M160.9 99.6h.9M162.7 99.6h.9M164.5 99.6h.9M166.3 99.6h.9M168.1 99.6h.9M170 99.6h.9M171.7 99.6h1M173.6 99.6h.9M175.4 99.6h.9M177.2 99.6h.9M179 99.6h1M180.8 99.6h1"/>
<path d="M182.7 99.6h.9M184.5 99.6h.9M186.3 99.6h.9M188.1 99.6h1M189.9 99.6h.9M192.7 98.6v1h-.9M192.7 80.2v1M192.7 82.1v.9M192.7 83.9v.9M192.7 85.8v.9M192.7 87.6v.9M192.7 89.4v1"/>
<path d="M192.7 91.3v.9M192.7 93.1v1M192.7 95v.9M192.7 96.8v.9M217.8 98.6v1h.9M217.8 80.2v1M217.8 82.1v.9M217.8 83.9v.9M217.8 85.8v.9M217.8 87.6v.9M217.8 89.4v1M217.8 91.3v.9"/>
<path d="M217.8 93.1v1M217.8 95v.9M217.8 96.8v.9M219.6 99.6h1M221.5 99.6h.9M223.3 99.6h.9M225.1 99.6h1M226.9 99.6h1M228.8 99.6h.9M230.6 99.6h.9M232.5 99.6h.8M234.3 99.6h.9"/>
<path d="M236.1 99.6h.9M237.9 99.6h.9M239.7 99.6h1M241.6 99.6h.9M243.4 99.6h.9M245.2 99.6h1M247.1 99.6h.9M248.9 99.6h.9M250.7 99.6h.9M252.5 99.6h.9M254.4 99.6h.9M256.2 99.6h.9"/>
<path d="M258 99.6h1M259.8 99.6h1M261.7 99.6h.9M263.5 99.6h.9M265.3 99.6h1M268.1 98.6v1h-.9M268.1 80.2v1M268.1 82.1v.9M268.1 83.9v.9M268.1 85.8v.9M268.1 87.6v.9M268.1 89.4v1"/>
<path d="M268.1 91.3v.9M268.1 93.1v1M268.1 95v.9M268.1 96.8v.9M37.3 106v.9M37.3 107.8v1M37.3 109.6v1M37.3 111.5v.9M37.3 113.3v1M37.3 115.2v.9M37.3 117v.9M37.3 118.8v1"/>
<path d="M38.2 104.1h-.9v1M39.1 104.1h.9M40.9 104.1h.9M42.8 104.1h.8M44.5 104.1h1M46.4 104.1h.9M48.2 104.1h.9M50 104.1h.9M51.8 104.1h.9M53.6 104.1h1M55.5 104.1h.9M57.3 104.1h.9"/>
<path d="M59.1 104.1h.9M60.9 104.1h.9M62.7 104.1h.9M64.6 104.1h.8M66.4 104.1h.9M68.2 104.1h.9M70 104.1h.9M71.8 104.1h.9M73.6 104.1h.9M75.4 104.1h1M77.3 104.1h.9M79.1 104.1h.9"/>
<path d="M80.9 104.1h.9M82.7 104.1h1M84.5 104.1h1M86.4 104.1h.9M88.2 104.1h.9M90 104.1h.9M91.8 104.1h.9M93.6 104.1h.9M95.4 104.1h1M97.2 104.1h1M99.1 104.1h.9M100.9 104.1h.9"/>
<path d="M102.7 104.1h.9M104.5 104.1h1M106.3 104.1h1M108.2 104.1h.9M110 104.1h.9M111.8 104.1h.9M113.6 104.1h.9M115.4 104.1h.9M117.3 104.1h.9M119.1 104.1h.9M120.9 104.1h.9M122.7 104.1h.9"/>
<path d="M124.5 104.1h.9M126.3 104.1h1M128.1 104.1h1M130 104.1h.9M131.8 104.1h.9M133.6 104.1h.9M135.4 104.1h1M137.2 104.1h1M139.1 104.1h.9M140.9 104.1h.9M142.7 104.1h.9M144.5 104.1h.9"/>
<path d="M146.3 104.1h.9M148.1 104.1h1M149.9 104.1h1M151.8 104.1h.9M153.6 104.1h.9M155.4 104.1h.9M157.2 104.1h1M159 104.1h1M160.9 104.1h.9M162.7 104.1h.9M164.5 104.1h.9M166.3 104.1h.9"/>
<path d="M168.1 104.1h.9M170 104.1h.9M171.7 104.1h1M173.6 104.1h.9M175.4 104.1h.9M177.2 104.1h.9M179 104.1h1M180.8 104.1h1M182.7 104.1h.9M184.5 104.1h.9M186.3 104.1h.9M188.1 104.1h1"/>
<path d="M189.9 104.1h.9M191.8 104.1h.9v1M192.7 106v.9M192.7 107.8v.9M192.7 109.6v.9M192.7 111.5v.9M192.7 113.3v.9M192.7 115.1v.9M192.7 116.9v1M192.7 118.7v1M201.8 119.7v1M202.7 117.9h-.9v.9"/>
<path d="M203.6 117.9h1M205.4 117.9h1M207.3 117.9h.9M209.1 117.9h.9M210.9 117.9h.9M212.7 117.9h.9M214.5 117.9h.9M216.3 117.9h1M218.1 117.9h1M220 117.9h.9M221.8 117.9h.9M223.6 117.9h.9"/>
<path d="M225.4 117.9h.9M227.2 117.9h.9M229.1 117.9h.9M230.8 117.9h1M232.7 117.9h.9M234.5 117.9h.9M236.3 117.9h.9M238.1 117.9h1M239.9 117.9h.9M241.8 117.9h.9M243.6 117.9h.9M245.4 117.9h.9"/>
<path d="M247.2 117.9h.9M249 117.9h.9M250.8 117.9h1M252.6 117.9h1M254.5 117.9h.9M256.3 117.9h.9M258.1 117.9h.9M259.9 117.9h.9M261.7 117.9h.9M263.5 117.9h1M265.3 117.9h1M267.2 117.9h.9v.9"/>
<path d="M268.1 119.7v1M37.3 120.7v.9M37.3 122.5v1M37.3 124.4v.9M37.3 126.2v.9M37.3 128.1v.9M37.3 129.9v.9M37.3 131.7v1M37.3 133.6v.9M37.3 135.4v1M37.3 137.2v1M37.3 139.1v.9"/>
<path d="M192.7 120.6v.9M192.7 122.4v.9M192.7 124.2v1M192.7 126.1v.9M192.7 127.9v.9M192.7 129.7v.9M192.7 131.5v1M192.7 133.4v.9M192.7 135.2v.9M192.7 137v1M192.7 138.9v.9M201.8 121.6v1"/>
<path d="M201.8 123.4v1M201.8 125.3v1M201.8 127.2v1M201.8 129.1v.9M201.8 130.9v1M201.8 132.8v1M201.8 134.7v1M201.8 136.6v.9M201.8 138.4v1M268.1 121.6v1M268.1 123.4v1M268.1 125.3v1"/>
<path d="M268.1 127.2v1M268.1 129.1v.9M268.1 130.9v1M268.1 132.8v1M268.1 134.7v1M268.1 136.6v.9M268.1 138.4v1M37.3 140.9v1M37.3 142.7v1M37.3 144.6v.9M37.3 146.4v1M37.3 148.3v.9"/>
<path d="M37.3 150.1v.9M37.3 152v.9M37.3 153.8v.9M37.3 155.6v1M37.3 157.5v.9M37.3 159.3v.9M192.7 140.7v.9M192.7 142.5v.9M192.7 144.4v.9M192.7 146.2v.9M192.7 148v.9M192.7 149.8v.9"/>
<path d="M192.7 151.6v1M192.7 153.5v.9M192.7 155.3v1M192.7 157.1v1M192.7 159v.9M201.8 153.4v1h.9M201.8 140.3v1M201.8 142.2v1M201.8 144.1v.9M201.8 145.9v1M201.8 147.8v1M201.8 149.7v1"/>
<path d="M201.8 151.6v.9M203.6 154.4h1M205.4 154.4h1M207.3 154.4h.9M209.1 154.4h.9M210.9 154.4h.9M212.7 154.4h.9M214.5 154.4h.9M216.3 154.4h1M218.1 154.4h1M220 154.4h.9M221.8 154.4h.9"/>
<path d="M223.6 154.4h.9M225.4 154.4h.9M227.2 154.4h.9M229.1 154.4h.9M230.8 154.4h1M232.7 154.4h.9M234.5 154.4h.9M236.3 154.4h.9M238.1 154.4h1M239.9 154.4h.9M241.8 154.4h.9M243.6 154.4h.9"/>
<path d="M245.4 154.4h.9M247.2 154.4h.9M249 154.4h.9M250.8 154.4h1M252.6 154.4h1M254.5 154.4h.9M256.3 154.4h.9M258.1 154.4h.9M259.9 154.4h.9M261.7 154.4h.9M263.5 154.4h1M265.3 154.4h1"/>
<path d="M268.1 140.3v1M268.1 142.2v1M268.1 144.1v.9M268.1 145.9v1M268.1 147.8v1M268.1 149.7v1M268.1 151.6v.9M268.1 153.4v1h-.9M37.3 161.2v.9M37.3 163v.9M37.3 164.8v1M37.3 166.7v.9"/>
<path d="M37.3 168.5v1M37.3 170.3v1M37.3 172.2v.9M37.3 174v1h.9M39.1 175h.9M40.9 175h.9M42.7 175h.9M44.5 175h.9M46.3 175h.9M48.1 175h.9M49.9 175h.9M51.7 175h.9"/>
<path d="M53.5 175h.9M55.3 175h.9M57.1 175h.9M58.9 175h1M60.7 175h.9M62.6 175h.9M64.3 175h1M66.2 175h.9M68 175h.9M69.8 175h.9M71.6 175h.9M73.4 175h.9"/>
<path d="M75.2 175h.9M77 175h.9M78.8 175h.9M80.6 175h.9M82.4 175h.9M84.2 175h.9M86 175h.9M87.8 175h.9M89.6 175h.9M91.4 175h.9M93.2 175h.9M95 175h.9"/>
<path d="M96.9 175h.8M98.6 175h1M100.5 175h.8M102.3 175h.9M104.1 175h.9M105.9 175h.9M107.7 175h.9M109.5 175h.9M111.3 175h.9M113.1 175h.9M114.9 175h.9M116.7 175h.9"/>
<path d="M118.5 175h.9M120.3 175h.9M122.1 175h.9M123.9 175h.9M125.7 175h.9M127.5 175h.9M129.3 175h.9M131.1 175h.9M132.9 175h1M134.7 175h.9M136.6 175h.9M138.3 175h1"/>
<path d="M140.2 175h.9M141.9 175h1M143.8 175h.9M145.6 175h.9M147.4 175h.9M149.2 175h.9M151 175h.9M152.8 175h.9M154.6 175h.9M156.4 175h.9M158.2 175h.9M160 175h.9"/>
<path d="M161.8 175h.9M163.6 175h.9M165.4 175h.9M167.2 175h.9M169 175h.9M170.9 175h.8M172.6 175h1M174.5 175h.8M176.2 175h1M179 173.8v1.2h-.9M179 165.6v1.2M179 167.6v1.2"/>
<path d="M179 169.7v1.2M179 171.7v1.2M179.9 163.5h-.9v1.2M180.8 163.5h.9M182.6 163.5h1M184.4 163.5h1M186.3 163.5h.9M188.1 163.5h.9M189.9 163.5h.9M192.7 160.8v.9M192.7 162.6v.9h-.9"/>
</g>
<text font-size="3.6" x="5.8" y="209">2021-03-21 10:51 PM f=0.90 C:\Users\Hemant Gopalsing\Documents\EAGLE\projects\PolyMathController\PolyMath.sch (Sheet: 2/7)</text>
<g font-size="3.3" fill="#c90d0c">
<text x="48.8" y="11">1</text>
<text x="89.5" y="11">2</text>
<text x="130.3" y="11">3</text>
<text x="171" y="11">4</text>
<text x="211.8" y="11">5</text>
<text x="252.5" y="11">6</text>
<text x="26.5" y="31.8">A</text>
<text x="274.4" y="31.8">A</text>
<text x="26.5" y="70">B</text>
<text x="274.4" y="70">B</text>
<text x="26.4" y="108.1">C</text>
<text x="274.3" y="108.1">C</text>
<text x="26.4" y="146.3">D</text>
<text x="274.3" y="146.3">D</text>
<text x="26.5" y="184.4">E</text>
<text x="274.4" y="184.4">E</text>
</g>
<g font-size="3.2" fill="#c90d0c">
<text x="182.4" y="185.2">TITLE:</text>
<text x="197.2" y="185.2">PolyMath</text>
<text x="182.4" y="192.1">Document Number:</text>
<text x="261.2" y="192.1">REV:</text>
<text x="182.4" y="201.3">Date:</text>
<text x="192.7" y="201.3">2021-03-21 10:51 PM</text>
<text x="246.4" y="201.3">Sheet:</text>
<text x="259" y="201.3">2/7</text>
</g>
<g font-size="2.6" fill="#808080">
<text x="93.4" y="84.5">TLV76701DGNR</text>
<text x="109" y="86.8">U2</text>
<text x="93.4" y="159.9">TLV76701DGNR</text>
<text x="109" y="162.2">U5</text>
</g>
<g font-size="2.2" fill="#808080">
<text x="53.3" y="37.9">V_SW</text>
<text x="240.7" y="47">3V3</text>
<text x="69.7" y="65.5" transform="rotate(-90 69.7 65.5)">SW1</text>
<text x="185.8" y="69.8">5V0</text>
<text x="53.3" y="131.6">5V0</text>
<text x="240.7" y="131.6">UART2_MICRO_TX</text>
<text x="240.7" y="133.9">UART2_MICRO_RX</text>
<text x="172.1" y="138.4">3V3</text>
<text x="131.4" y="147.2" transform="rotate(-90 131.4 147.2)">R4</text>
<text x="133.6" y="148">R5</text>
</g>
<text font-size="2.2" fill="#c90d0c" x="263.5" y="195.5">A</text>
<g font-size="1.9" fill="#808080">
<text x="71.2" y="53.5" transform="rotate(-90 71.2 53.5)">2</text>
<text x="71.2" y="64.4" transform="rotate(-90 71.2 64.4)">1</text>
<text x="93.6" y="67.3">5</text>
<text x="93.6" y="69.6">6</text>
<text x="93.6" y="71.8">7</text>
<text x="98.8" y="68.3">EN</text>
<text x="98.8" y="70.5">GND</text>
<text x="111" y="70.5">GND_2</text>
<text x="121.7" y="71.8">3</text>
<text x="121.7" y="69.6">4</text>
<text x="89.5" y="76.4">EPAD</text>
<text x="93.6" y="74.1">8</text>
<text x="98.8" y="72.8">NC</text>
<text x="98.8" y="75.1">IN</text>
<text x="98.8" y="77.4">EPAD</text>
<text x="112.5" y="72.8">NC_2</text>
<text x="113.4" y="77.4">OUT</text>
<text x="115" y="75.1">FB</text>
<text x="121.7" y="76.4">1</text>
<text x="121.7" y="74.1">2</text>
<text x="226.8" y="131.2">5</text>
<text x="226.8" y="128.9">6</text>
<text x="226.8" y="135.8">3</text>
<text x="226.8" y="133.5">4</text>
<text x="93.6" y="142.7">5</text>
<text x="98.8" y="143.7">EN</text>
<text x="133.9" y="140.9" transform="rotate(-90 133.9 140.9)">2</text>
<text x="226.8" y="140.4">1</text>
<text x="226.8" y="138.1">2</text>
<text x="93.6" y="144.9">6</text>
<text x="93.6" y="147.2">7</text>
<text x="93.6" y="149.5">8</text>
<text x="98.8" y="146">GND</text>
<text x="98.8" y="148.3">NC</text>
<text x="111" y="145.9">GND_2</text>
<text x="112.5" y="148.2">NC_2</text>
<text x="121.7" y="149.5">2</text>
<text x="121.7" y="147.2">3</text>
<text x="121.7" y="144.9">4</text>
<text x="89.5" y="151.8">EPAD</text>
<text x="98.8" y="150.5">IN</text>
<text x="98.8" y="152.8">EPAD</text>
<text x="113.4" y="152.8">OUT</text>
<text x="115" y="150.5">FB</text>
<text x="121.7" y="151.8">1</text>
<text x="140" y="150.5">2</text>
</g>
<g font-size="1.1" fill="#0dab76">
<text x="71.2" y="39.8" transform="rotate(-90 71.2 39.8)">pas 1</text>
<text x="71.2" y="52.2" transform="rotate(-90 71.2 52.2)">pas 1</text>
<text x="71.2" y="51.3" transform="rotate(-90 71.2 51.3)">pas 0</text>
<text x="240.3" y="55.8" transform="rotate(-90 240.3 55.8)">pas 1</text>
<text x="132.9" y="60.4" transform="rotate(-90 132.9 60.4)">pas 1</text>
<text x="139.4" y="60.4">sup 0</text>
<text x="68.6" y="69.6">sup 0</text>
<text x="71.2" y="68.2" transform="rotate(-90 71.2 68.2)">pas 0</text>
<text x="89.2" y="67.3">pas 0</text>
<text x="89.2" y="69.6">pas 0</text>
<text x="89.8" y="71.8">nc 0</text>
<text x="124.5" y="71.8">nc 0</text>
<text x="124.5" y="69.6">pas 0</text>
<text x="240.3" y="68.2" transform="rotate(-90 240.3 68.2)">pas 1</text>
<text x="240.3" y="67.3" transform="rotate(-90 240.3 67.3)">pas 0</text>
<text x="89.2" y="74.1">pas 0</text>
<text x="89.2" y="76.4">pas 0</text>
<text x="124.5" y="76.4">out 0</text>
<text x="124.5" y="74.1">pas 0</text>
<text x="132.6" y="74.1">pas 1</text>
<text x="132.9" y="72.8" transform="rotate(-90 132.9 72.8)">pas 1</text>
<text x="145" y="74.1">pas 1</text>
<text x="146.3" y="74.1">pas 1</text>
<text x="158.7" y="74.1">pas 1</text>
<text x="240.3" y="77.4" transform="rotate(-90 240.3 77.4)">pas 0</text>
<text x="62.1" y="78.7" transform="rotate(-90 62.1 78.7)">pas 1</text>
<text x="71.2" y="78.7" transform="rotate(-90 71.2 78.7)">pas 1</text>
<text x="80.4" y="78.7" transform="rotate(-90 80.4 78.7)">pas 1</text>
<text x="169.5" y="78.7" transform="rotate(-90 169.5 78.7)">pas 1</text>
<text x="178.6" y="78.7" transform="rotate(-90 178.6 78.7)">pas 1</text>
<text x="237.7" y="81">sup 0</text>
<text x="62.1" y="88.8" transform="rotate(-90 62.1 88.8)">pas 1</text>
<text x="71.2" y="88.8" transform="rotate(-90 71.2 88.8)">pas 1</text>
<text x="80.4" y="88.8" transform="rotate(-90 80.4 88.8)">pas 1</text>
<text x="166.9" y="87.8">sup 0</text>
<text x="169.5" y="88.8" transform="rotate(-90 169.5 88.8)">pas 1</text>
<text x="176" y="87.8">sup 0</text>
<text x="178.6" y="88.8" transform="rotate(-90 178.6 88.8)">pas 1</text>
<text x="59.5" y="90.1">sup 0</text>
<text x="86.9" y="90.1">sup 0</text>
<text x="229.6" y="131.2">pas 1</text>
<text x="229.6" y="128.9">pas 1</text>
<text x="132.9" y="133.5" transform="rotate(-90 132.9 133.5)">pas 1</text>
<text x="139.4" y="135.8">sup 0</text>
<text x="229.6" y="135.8">pas 1</text>
<text x="229.6" y="133.5">pas 1</text>
<text x="89.2" y="142.7">pas 0</text>
<text x="229.6" y="140.4">pas 1</text>
<text x="229.6" y="138.1">pas 1</text>
<text x="68.6" y="144.9">sup 0</text>
<text x="89.2" y="144.9">pas 0</text>
<text x="89.2" y="149.5">pas 0</text>
<text x="89.8" y="147.2">nc 0</text>
<text x="124.5" y="149.5">pas 0</text>
<text x="124.5" y="147.2">nc 0</text>
<text x="124.5" y="144.9">pas 0</text>
<text x="132.6" y="149.5">pas 1</text>
<text x="132.9" y="148.2" transform="rotate(-90 132.9 148.2)">pas 1</text>
<text x="147.3" y="149.5">pas 0</text>
<text x="230.9" y="144.9">sup 0</text>
<text x="62.1" y="154.1" transform="rotate(-90 62.1 154.1)">pas 1</text>
<text x="71.2" y="154.1" transform="rotate(-90 71.2 154.1)">pas 1</text>
<text x="80.4" y="154.1" transform="rotate(-90 80.4 154.1)">pas 1</text>
<text x="89.2" y="151.8">pas 0</text>
<text x="124.5" y="151.8">out 0</text>
<text x="158.1" y="154.1" transform="rotate(-90 158.1 154.1)">pas 1</text>
<text x="167.2" y="154.1" transform="rotate(-90 167.2 154.1)">pas 1</text>
<text x="59.5" y="165.5">sup 0</text>
<text x="62.1" y="164.2" transform="rotate(-90 62.1 164.2)">pas 1</text>
<text x="71.2" y="164.2" transform="rotate(-90 71.2 164.2)">pas 1</text>
<text x="80.4" y="164.2" transform="rotate(-90 80.4 164.2)">pas 1</text>
<text x="86.9" y="165.5">sup 0</text>
<text x="155.4" y="163.2">sup 0</text>
<text x="158.1" y="164.2" transform="rotate(-90 158.1 164.2)">pas 1</text>
<text x="164.6" y="163.2">sup 0</text>
<text x="167.2" y="164.2" transform="rotate(-90 167.2 164.2)">pas 1</text>
</g>
</svg>
